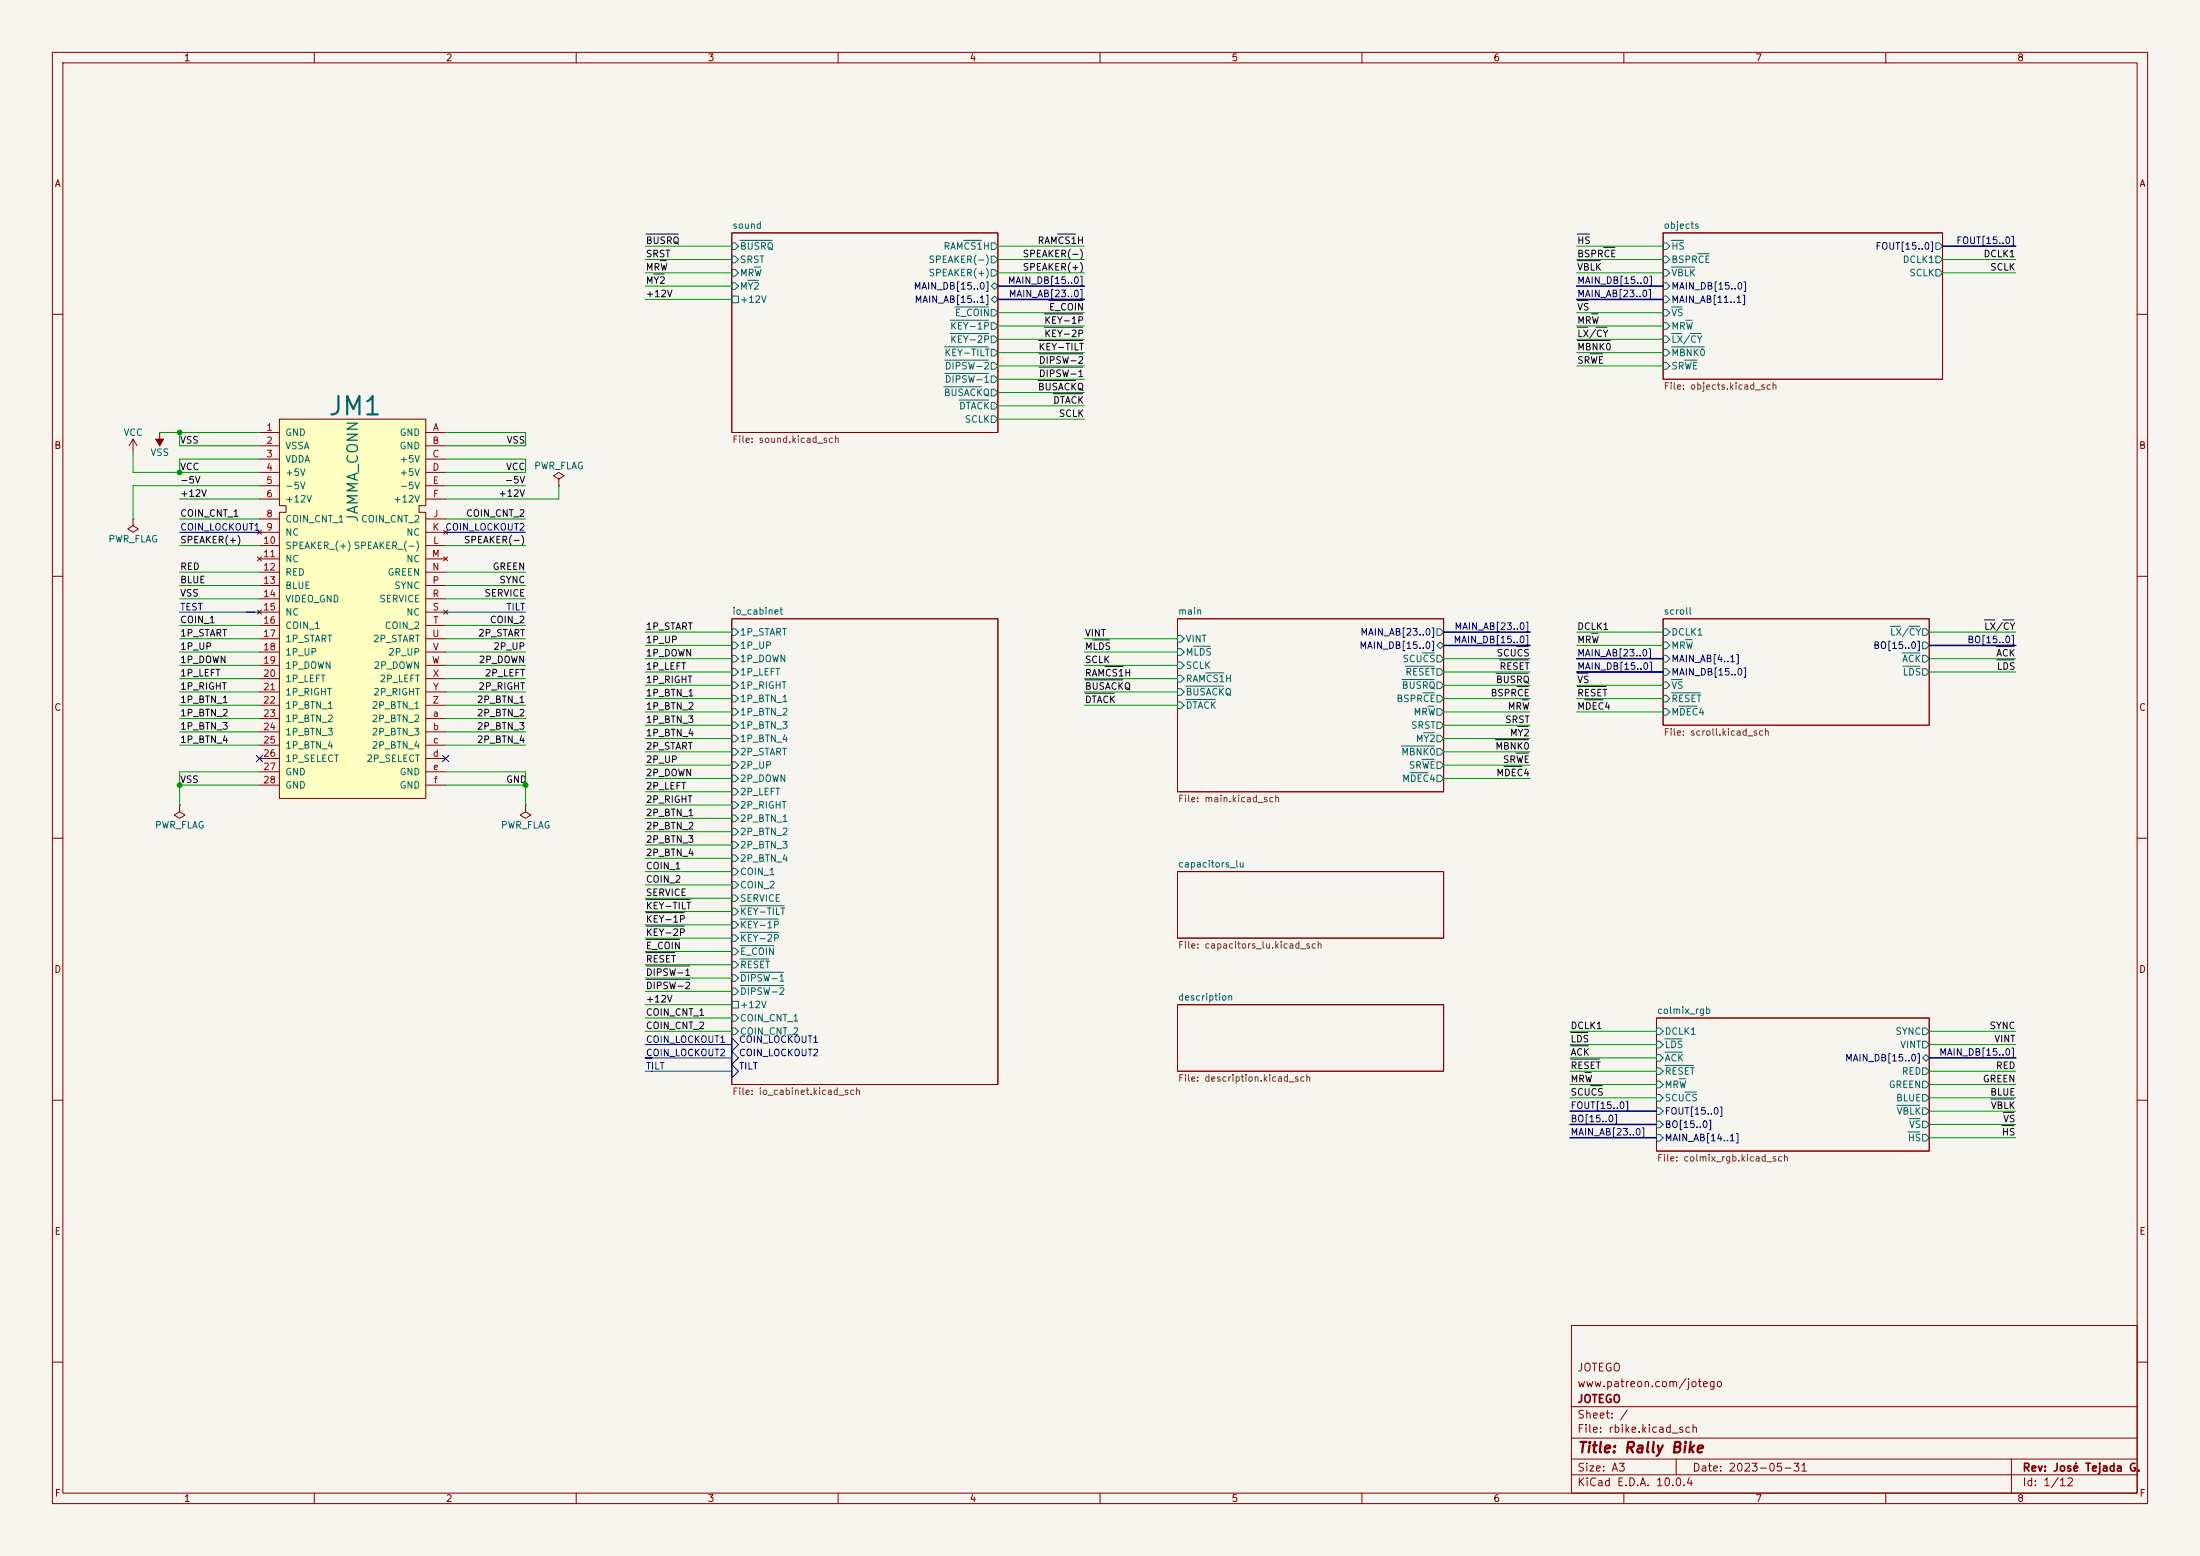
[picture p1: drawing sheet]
<svg xmlns="http://www.w3.org/2000/svg" width="420mm" height="297mm" viewBox="0 0 420 297" stroke-linecap="round" stroke-linejoin="round" font-family="sans-serif">
<path d="M0 0h420v297h-420z" fill="#f5f4ef" stroke="#f5f4ef" stroke-width=".19"/>
<g fill="none" stroke="#840000" stroke-width=".19">
<path d="M10 10h400v277h-400zM12 12h396v273h-396zM60 10v2M110 10v2M160 10v2M210 10v2M260 10v2M310 10v2M360 10v2M139.7 44.5h50.8v38.1h-50.8zM317.5 44.5h53.3v27.9h-53.3zM10 60h2"/>
<path d="M408 60h2M25.4 83.8l-.8 1.3M25.4 83.8l.8 1.3M25.4 83.8v2.6M30.5 82.6v2.5M106.7 91.4l1-.6-1-.6-1 .6 1 .6v1.3M106.7 92.7h.1M10 110h2M139.7 118.1h50.8v88.9h-50.8zM224.8 118.1h50.8v33h-50.8zM317.5 118.1h50.8v20.3h-50.8zM408 110h2"/>
<path d="M10 160h2M34.3 153.7v1.2l1 .7-1 .6-1-.6 1-.7M34.3 153.7h.1M100.3 153.7v1.2l1 .7-1 .6-1-.6 1-.7M100.3 153.7h.1M408 160h2M224.8 166.4h50.8v12.7h-50.8zM224.8 191.8h50.8v12.7h-50.8zM316.2 194.3h52.1v25.4h-52.1zM10 210h2M408 210h2M300 253h108v32h-108z"/>
<path d="M10 260h2M300 278.5h108M300 274.5h108M300 268.5h108M320 278.5v3M384 278.5v6.5M408 260h2M60 285v2M110 285v2M160 285v2M210 285v2M260 285v2"/>
<path d="M300 281.5h108M310 285v2M360 285v2"/>
</g>
<g fill="none" stroke="#006464" stroke-width=".19">
<path d="M139.7 46.4h.6l.7 .6-.7 .6h-.6zM139.7 48.9h.6l.7 .6-.7 .7h-.6zM139.7 51.4h.6l.7 .7-.7 .6h-.6zM139.7 54h.6l.7 .6-.7 .6h-.6zM139.7 56.5h1.3v1.3h-1.3zM141.3 45.9h6.1M142.7 53.5h2.1M144 51h1.2M182.3 58.6h6.4M183.9 45.9h3.5M189.2 46.4h.7l.6 .6-.6 .6h-.7zM189.2 48.9h.7l.6 .6-.6 .7h-.7z"/>
<path d="M189.2 51.4h.7l.6 .7-.6 .6h-.7zM189.2 54.6l.7-.6 .6 .6-.6 .6zM189.2 59.1h.7l.6 .6-.6 .6h-.7zM189.2 57.2l.7-.7 .6 .7-.6 .6zM317.5 46.4h.6l.7 .6-.7 .6h-.6zM317.5 51.4h.6l.7 .7-.7 .6h-.6zM317.5 54h.6l.7 .6-.7 .6h-.6zM317.5 59.1h.6l.7 .6-.7 .6h-.6zM317.5 56.5h.6l.7 .7-.7 .6h-.6zM317.5 48.9h.6l.7 .6-.7 .7h-.6zM319.1 45.9h2.3M319.1 51h4.4"/>
<path d="M319.1 58.6h2M324.1 48.4h2.2M369.6 46.4h.6l.6 .6-.6 .6h-.6zM369.6 48.9h.6l.6 .6-.6 .7h-.6zM369.6 51.4h.6l.6 .7-.6 .6h-.6zM180.2 73.8h7.2M180.3 66.2h8.4M180.4 68.7h8.3M180.4 71.3h8.3M181.4 61.1h7.3M181.4 63.7h7.3M183.1 76.4h5.6"/>
<path d="M189.2 61.6h.7l.6 .6-.6 .7h-.7zM189.2 64.1h.7l.6 .7-.6 .6h-.7zM189.2 66.7h.7l.6 .6-.6 .6h-.7zM189.2 69.2h.7l.6 .7-.6 .6h-.7zM189.2 71.8h.7l.6 .6-.6 .6h-.7zM189.2 74.3h.7l.6 .6-.6 .7h-.7zM189.2 76.8h.7l.6 .7-.6 .6h-.7zM189.2 79.4h.7l.6 .6-.6 .6h-.7zM317.5 61.6h.6l.7 .6-.7 .7h-.6zM317.5 64.1h.6l.7 .7-.7 .6h-.6zM317.5 66.7h.6l.7 .6-.7 .6h-.6zM317.5 69.2h.6l.7 .7-.7 .6h-.6z"/>
<path d="M319.1 63.7h2M319.1 66.2h6.3M321.6 68.7h2.3M321.8 61.1h1.2M322.7 63.7h2.1M360.8 119.5h2M364.4 119.5h2.1M139.7 130.2h.6l.7 .6-.7 .6h-.6zM139.7 120h.6l.7 .7-.7 .6h-.6zM139.7 135.3h.6l.7 .6-.7 .6h-.6zM139.7 137.8h.6l.7 .6-.7 .7h-.6zM139.7 122.6h.6l.7 .6-.7 .6h-.6z"/>
<path d="M139.7 125.1h.6l.7 .6-.7 .7h-.6zM139.7 132.7h.6l.7 .7-.7 .6h-.6zM139.7 127.6h.6l.7 .7-.7 .6h-.6zM224.8 121.3h.6l.7 .6-.7 .7h-.6zM224.8 123.8h.6l.7 .7-.7 .6h-.6zM224.8 128.9h.6l.7 .6-.7 .7h-.6zM224.8 131.4h.6l.7 .7-.7 .6h-.6zM224.8 134h.6l.7 .6-.7 .7h-.6zM224.8 126.4h.6l.7 .6-.7 .6h-.6zM226.4 131h7.2M226.4 133.5h5.6M227.8 123.4h3.3"/>
<path d="M230.2 128.4h3.4M267.6 129.7h6.2M268.3 127.2h5.5M271.6 124.6h2.2M271.6 132.2h2.2M271.8 139.9h2M272.6 134.8h1.2M274.3 130.2h.7l.6 .6-.6 .6h-.7zM274.3 125.1h.7l.6 .6-.6 .7h-.7zM274.3 127.6h.7l.6 .7-.6 .6h-.7zM274.3 123.2l.7-.6 .6 .6-.6 .6zM274.3 132.7h.7l.6 .7-.6 .6h-.7z"/>
<path d="M274.3 135.3h.7l.6 .6-.6 .6h-.7zM274.3 137.8h.7l.6 .6-.6 .7h-.7zM274.3 120h.7l.6 .7-.6 .6h-.7zM317.5 120h.6l.7 .7-.7 .6h-.6zM317.5 122.6h.6l.7 .6-.7 .6h-.6zM317.5 127.6h.6l.7 .7-.7 .6h-.6zM317.5 130.2h.6l.7 .6-.7 .6h-.6zM317.5 132.7h.6l.7 .7-.7 .6h-.6zM317.5 135.3h.6l.7 .6-.7 .6h-.6zM317.5 125.1h.6l.7 .6-.7 .7h-.6zM319.1 129.7h2M319.1 132.2h5.5"/>
<path d="M320.5 134.8h3.5M321.8 122.1h1.2M363.1 124.6h3.4M363.3 127.2h3.2M367 122.6h.7l.6 .6-.6 .6h-.7zM367 120h.7l.6 .7-.6 .6h-.7zM367 125.1h.7l.6 .6-.6 .7h-.7zM367 127.6h.7l.6 .7-.6 .6h-.7zM139.7 142.9h.6l.7 .6-.7 .6h-.6zM139.7 155.6h.6l.7 .6-.7 .6h-.6zM139.7 150.5h.6l.7 .6-.7 .7h-.6zM139.7 158.1h.6l.7 .7-.7 .6h-.6z"/>
<path d="M139.7 148h.6l.7 .6-.7 .6h-.6zM139.7 153h.6l.7 .7-.7 .6h-.6zM139.7 145.4h.6l.7 .7-.7 .6h-.6zM139.7 140.3h.6l.7 .7-.7 .6h-.6zM267.5 142.4h6.3M269.2 147.5h3.4M271.5 144.9h2.3M274.3 140.3h.7l.6 .7-.6 .6h-.7zM274.3 142.9h.7l.6 .6-.6 .6h-.7zM274.3 145.4h.7l.6 .7-.6 .6h-.7zM274.3 148h.7l.6 .6-.6 .6h-.7zM139.7 178.4h.6l.7 .7-.7 .6h-.6z"/>
<path d="M139.7 165.7h.6l.7 .7-.7 .6h-.6zM139.7 168.3h.6l.7 .6-.7 .6h-.6zM139.7 170.8h.6l.7 .7-.7 .6h-.6zM139.7 160.7h.6l.7 .6-.7 .6h-.6zM139.7 163.2h.6l.7 .6-.7 .7h-.6zM139.7 175.9h.6l.7 .6-.7 .7h-.6zM139.7 173.4h.6l.7 .6-.7 .6h-.6zM141.3 178h7.3M141.3 175.4h7.3M141.3 172.9h8.4M139.7 181h.6l.7 .6-.7 .6h-.6zM139.7 183.5h.6l.7 .7-.7 .6h-.6z"/>
<path d="M139.7 191.1h1.3v1.3h-1.3zM139.7 193.7h.6l.7 .6-.7 .6h-.6zM139.7 196.2h.6l.7 .7-.7 .6h-.6zM139.7 188.6h.6l.7 .6-.7 .7h-.6zM139.7 186.1h.6l.7 .6-.7 .6h-.6zM141.3 180.5h6.4M141.3 183h5.5M141.3 188.1h8.3M141.3 185.6h8.3M316.2 196.2h.7l.6 .7-.6 .6h-.7zM316.2 198.8h.7l.6 .6-.6 .6h-.7zM317.8 198.3h3.3"/>
<path d="M367 196.2h.7l.6 .7-.6 .6h-.7zM367 198.8h.7l.6 .6-.6 .6h-.7zM316.2 203.8h.7l.6 .7-.6 .6h-.7zM316.2 206.4h.7l.6 .6-.6 .6h-.7zM316.2 208.9h.7l.6 .7-.6 .6h-.7zM316.2 211.5h.7l.6 .6-.6 .6h-.7zM316.2 214h.7l.6 .6-.6 .7h-.7zM316.2 216.5h.7l.6 .7-.6 .6h-.7zM316.2 201.3h.7l.6 .6-.6 .7h-.7zM317.8 203.4h5.5M317.8 200.8h3.4M320.5 205.9h1.2"/>
<path d="M321.6 208.4h2.3M362.1 211h4.4M364.2 216.1h2.3M364.5 213.5h2M367 206.4h.7l.6 .6-.6 .6h-.7zM367 203.8h.7l.6 .7-.6 .6h-.7zM367 208.9h.7l.6 .7-.6 .6h-.7zM367 211.5h.7l.6 .6-.6 .6h-.7zM367 214h.7l.6 .6-.6 .7h-.7zM367 216.5h.7l.6 .7-.6 .6h-.7zM367.7 201.3l.6 .6-.6 .7-.7-.7z"/>
</g>
<path d="M29.7 83.8h1.5l-.7 1.3z" fill="#840000" stroke="#840000" stroke-width=".19"/>
<path d="M53.3 80h28v16.5h-1.3v1.3h1.3v54.6h-28v-54.6h1.3v-1.3h-1.3z" fill="#ffffc2"/>
<g fill="none" stroke="#840000" stroke-width=".19">
<path d="M25.4 99.1v1.2l1 .7-1 .6-1-.6 1-.7M25.4 99.1h.1M49.5 82.6h3.8M49.5 85.1h3.8M49.5 87.6h3.8M49.5 90.2h3.8M49.5 92.7h3.8M49.5 95.3h3.8M49.5 99.1h3.8M53.3 80h28v16.5h-1.3v1.3h1.3v54.6h-28v-54.6h1.3v-1.3h-1.3zM81.3 82.6h3.8M81.3 85.1h3.8"/>
<path d="M81.3 87.6h3.8M81.3 90.2h3.8M81.3 92.7h3.8M81.3 95.3h3.8M81.3 99.1h3.8M49.1 101.2l.8 .8M49.1 106.3l.8 .8M49.1 116.5l.8 .7M49.5 101.6h3.8M49.5 104.1h3.8M49.5 106.7h3.8M49.5 109.2h3.8"/>
<path d="M49.5 111.8h3.8M49.5 114.3h3.8M49.5 116.8h3.8M49.5 119.4h3.8M49.9 101.2l-.8 .8M49.9 106.3l-.8 .8M49.9 116.5l-.8 .7M81.3 101.6h3.8M81.3 104.1h3.8M81.3 106.7h3.8M81.3 109.2h3.8M81.3 111.8h3.8"/>
<path d="M81.3 114.3h3.8M81.3 116.8h3.8M81.3 119.4h3.8M84.7 101.2l.8 .8M84.7 106.3l.8 .8M84.7 116.5l.8 .7M85.5 101.2l-.8 .8M85.5 106.3l-.8 .8M85.5 116.5l-.8 .7M49.5 121.9h3.8M49.5 124.5h3.8M49.5 127h3.8"/>
<path d="M49.5 129.5h3.8M49.5 132.1h3.8M49.5 134.6h3.8M49.5 137.2h3.8M49.5 139.7h3.8M81.3 121.9h3.8M81.3 124.5h3.8M81.3 127h3.8M81.3 129.5h3.8M81.3 132.1h3.8M81.3 134.6h3.8M81.3 137.2h3.8"/>
<path d="M81.3 139.7h3.8M49.5 142.2h3.8M49.5 144.8h3.8M49.5 147.3h3.8M49.5 149.9h3.8M81.3 142.2h3.8M81.3 144.8h3.8M81.3 147.3h3.8M81.3 149.9h3.8"/>
</g>
<g fill="none" stroke="#0f0f0f" stroke-width=".19">
<path d="M123.3 44.7h6.2M124.8 52.3h2M126 49.8h1.2M199.4 59.9h7.3M200.3 57.4h6.4M201.9 44.7h3.4M301.1 57.4h2.1M301.1 44.7h2.3M301.1 49.8h4.4M303.8 59.9h1.2M306.1 47.2h2.2M198.2 72.6h7.1"/>
<path d="M198.3 65h8.4M198.3 70.1h8.4M198.3 67.5h8.4M199.4 62.5h7.3M201.1 75.2h5.6M301.1 65h6.3M301.1 62.5h2M303.6 67.5h2.3M304.7 62.5h2.1M378.8 118.3h2M382.4 118.3h2.1M207.1 129.8h7.2"/>
<path d="M207.1 132.3h5.6M208.6 122.1h3.2M210.9 127.2h3.5M285.6 128.5h6.2M286.3 126h5.5M289.5 123.4h2.3M289.6 131h2.2M289.7 138.7h2.1M290.6 133.6h1.2M301.1 128.5h2.1M301.1 131h5.5M302.6 133.6h3.4"/>
<path d="M303.8 120.9h1.2M381.1 123.4h3.4M381.2 126h3.3M285.5 141.2h6.3M287.1 146.3h3.5M289.4 143.7h2.4M123.3 174.2h7.3M123.3 171.7h8.4M123.3 176.8h7.3M123.3 179.3h6.4M123.3 186.9h8.4M123.3 184.4h8.4"/>
<path d="M123.3 181.8h5.5M299.8 197.1h3.3M299.8 199.6h3.4M299.8 202.2h5.5M302.6 204.7h1.2M303.7 207.2h2.2M380.1 209.8h4.4M382.2 214.9h2.3M382.4 212.3h2.1"/>
</g>
<path d="M34.3 116.8h15.2M34.3 101.6h15.2M85.1 116.8h15.2M85.1 101.6h15.2M123.2 199.4h16.5M139.7 198.1l1.3 1.3-1.3 1.3 1.3 1.2-1.3 1.3 1.3 1.3-1.3 1.2zM123.2 204.5h16.5M124.5 201.9h15.2" fill="none" stroke="#0000c2" stroke-width=".19"/>
<path d="M47 116.8h2.5M123.2 201.9h1.3M124.5 201.9h-1.3" fill="none" stroke="#0000c2" stroke-width=".19" stroke-dasharray="1.7 .6"/>
<g fill="none" stroke="#000084" stroke-width=".3">
<path d="M190.5 57.2h16.5M190.5 54.6h16.5M301 57.2h16.5M301 54.6h16.5M370.8 47h14M275.6 123.2h16.5M275.6 120.7h16.5M301 125.7h16.5M301 128.3h16.5M368.3 123.2h16.5M299.7 212.1h16.5M299.7 214.6h16.5"/>
<path d="M299.7 217.2h16.5M368.3 201.9h16.5"/>
</g>
<g fill="none" stroke="#009600" stroke-width=".19">
<path d="M123.2 54.6h16.5M123.2 47h16.5M123.2 49.5h16.5M123.2 52.1h16.5M123.2 57.2h16.5M190.5 47h16.5M190.5 49.5h16.5M190.5 52.1h16.5M190.5 59.7h16.5M301 47h16.5M301 49.5h16.5M301 52.1h16.5"/>
<path d="M301 59.7h16.5M370.8 49.5h14M370.8 52.1h14M190.5 69.9h16.5M190.5 67.3h16.5M190.5 62.2h16.5M190.5 64.8h16.5M190.5 74.9h16.5M190.5 72.4h16.5M190.5 77.5h16.5M301 69.9h16.5M301 67.3h16.5"/>
<path d="M301 62.2h16.5M301 64.8h16.5M25.4 86.4v3.8h24.1M30.5 82.6h19M34.3 99.1h15.2M34.3 82.6v2.5h15.2M34.3 95.3h15.2M49.5 87.6h-15.2v2.6M49.5 92.7h-24.1v6.4M85.1 99.1h15.2M85.1 82.6h15.2v2.5h-15.2M85.1 87.6h15.2v2.6h-15.2"/>
<path d="M85.1 92.7h15.2M106.7 92.7v2.6h-21.6M190.5 80h16.5M34.3 104.1h15.2M34.3 119.4h15.2M34.3 114.3h15.2M34.3 109.2h15.2M34.3 111.8h15.2M85.1 104.1h15.2M85.1 119.4h15.2M85.1 114.3h15.2M85.1 109.2h15.2"/>
<path d="M85.1 111.8h15.2M34.3 121.9h15.2M34.3 139.7h15.2M34.3 129.5h15.2M34.3 124.5h15.2M34.3 127h15.2M34.3 137.2h15.2M34.3 134.6h15.2M34.3 132.1h15.2M85.1 121.9h15.2M85.1 139.7h15.2M85.1 129.5h15.2"/>
<path d="M85.1 124.5h15.2M85.1 127h15.2M85.1 137.2h15.2M85.1 134.6h15.2M85.1 132.1h15.2M123.2 120.7h16.5M123.2 123.2h16.5M123.2 128.3h16.5M123.2 130.8h16.5M123.2 138.4h16.5M123.2 133.4h16.5M123.2 125.7h16.5"/>
<path d="M123.2 135.9h16.5M207 121.9h17.8M207 129.5h17.8M207 124.5h17.8M207 127h17.8M207 134.6h17.8M207 132.1h17.8M275.6 128.3h16.5M275.6 130.8h16.5M275.6 138.4h16.5M275.6 133.4h16.5M275.6 125.7h16.5"/>
<path d="M275.6 135.9h16.5M301 120.7h16.5M301 123.2h16.5M301 130.8h16.5M301 133.4h16.5M301 135.9h16.5M368.3 120.7h16.5M368.3 128.3h16.5M368.3 125.7h16.5M34.3 142.2h15.2M34.3 149.9h15.2M49.5 147.3h-15.2v6.4"/>
<path d="M85.1 147.3h15.2v6.4M85.1 142.2h15.2M85.1 149.9h15.2M123.2 141h16.5M123.2 148.6h16.5M123.2 156.2h16.5M123.2 151.1h16.5M123.2 153.7h16.5M123.2 143.5h16.5M123.2 146.1h16.5M123.2 158.8h16.5M275.6 141h16.5"/>
<path d="M275.6 148.6h16.5M275.6 143.5h16.5M275.6 146.1h16.5M123.2 171.5h16.5M123.2 174h16.5M123.2 179.1h16.5M123.2 176.5h16.5M123.2 168.9h16.5M123.2 161.3h16.5M123.2 163.8h16.5M123.2 166.4h16.5M123.2 189.2h16.5"/>
<path d="M123.2 186.7h16.5M123.2 181.6h16.5M123.2 191.8h16.5M123.2 184.2h16.5M123.2 196.9h16.5M123.2 194.3h16.5M299.7 199.4h16.5M299.7 196.9h16.5M368.3 199.4h16.5M368.3 196.9h16.5M299.7 204.5h16.5M299.7 209.6h16.5"/>
<path d="M299.7 201.9h16.5M299.7 207h16.5M368.3 204.5h16.5M368.3 209.6h16.5M368.3 214.6h16.5M368.3 212.1h16.5M368.3 217.2h16.5M368.3 207h16.5"/>
</g>
<path d="M48.9 144.2l1.2 1.2M50.1 144.2l-1.2 1.2M84.5 144.2l1.2 1.2M85.7 144.2l-1.2 1.2" fill="none" stroke="#000084" stroke-width=".19"/>
<g fill="#009600" stroke="#009600" stroke-width=".19">
<circle cx="34.3" cy="82.6" r=".46"/>
<circle cx="34.3" cy="90.2" r=".46"/>
<circle cx="34.3" cy="149.9" r=".46"/>
<circle cx="100.3" cy="149.9" r=".46"/>
</g>
<text font-size="3.5" fill="#006464" x="62.4" y="80.2">JM1</text>
<text font-size="2" fill="#006464" x="68.8" y="99.9" transform="rotate(-90 68.8 99.9)">JAMMA_CONN</text>
<text font-size="2" fill="#840000" x="301" y="277.8">Title: Rally Bike</text>
<g font-size="1.5" fill="#840000">
<text x="301" y="262.1">JOTEGO</text>
<text x="301" y="268.1">JOTEGO</text>
<text x="301" y="265.1">www.patreon.com/jotego</text>
<text x="301" y="273.8">File: rbike.kicad_sch</text>
<text x="301" y="271.1">Sheet: /</text>
<text x="301" y="281.2">Size: A3</text>
<text x="323" y="281.2">Date: 2023-05-31</text>
<text x="386" y="281.2">Rev: José Tejada G.</text>
<text x="301" y="284">KiCad E.D.A. 10.0.4</text>
<text x="386" y="284">Id: 1/12</text>
</g>
<g font-size="1.3" fill="#840000">
<text x="35" y="12">1</text>
<text x="85" y="12">2</text>
<text x="135" y="12">3</text>
<text x="185" y="12">4</text>
<text x="235" y="12">5</text>
<text x="285" y="12">6</text>
<text x="335" y="12">7</text>
<text x="385" y="12">8</text>
<text x="10.3" y="36">A</text>
<text x="408.3" y="36">A</text>
<text x="10.3" y="86">B</text>
<text x="408.2" y="86">B</text>
<text x="10.3" y="136">C</text>
<text x="408.2" y="136">C</text>
<text x="10.3" y="186">D</text>
<text x="408.2" y="186">D</text>
<text x="10.3" y="236">E</text>
<text x="408.3" y="236">E</text>
<text x="10.3" y="286">F</text>
<text x="35" y="287">1</text>
<text x="85" y="287">2</text>
<text x="135" y="287">3</text>
<text x="185" y="287">4</text>
<text x="235" y="287">5</text>
<text x="285" y="287">6</text>
<text x="335" y="287">7</text>
<text x="385" y="287">8</text>
<text x="408.3" y="286">F</text>
</g>
<g font-size="1.3" fill="#0f0f0f">
<text x="123.2" y="46.9">BUSRQ</text>
<text x="198" y="46.9">RAMCS1H</text>
<text x="301" y="46.9">HS</text>
<text x="123.2" y="51.9">MRW</text>
<text x="123.2" y="49.4">SRST</text>
<text x="195.1" y="51.9">SPEAKER(+)</text>
<text x="195.1" y="49.4">SPEAKER(-)</text>
<text x="301" y="51.9">VBLK</text>
<text x="301" y="49.4">BSPRCE</text>
<text x="378.6" y="49.4">DCLK1</text>
<text x="379.8" y="51.9">SCLK</text>
<text x="123.2" y="54.5">MY2</text>
<text x="123.2" y="57">+12V</text>
<text x="200.2" y="59.6">E_COIN</text>
<text x="301" y="59.6">VS</text>
<text x="199.2" y="64.6">KEY-2P</text>
<text x="199.2" y="62.1">KEY-1P</text>
<text x="301" y="64.6">LX/CY</text>
<text x="301" y="62.1">MRW</text>
<text x="198.2" y="67.2">KEY-TILT</text>
<text x="198.2" y="69.7">DIPSW-2</text>
<text x="301" y="67.2">MBNK0</text>
<text x="301" y="69.7">SRWE</text>
<text x="198" y="74.8">BUSACKQ</text>
<text x="198.2" y="72.3">DIPSW-1</text>
<text x="200.9" y="77.3">DTACK</text>
<text x="202" y="79.9">SCLK</text>
<text x="34.3" y="85">VSS</text>
<text x="96.6" y="85">VSS</text>
<text x="34.3" y="92.6">-5V</text>
<text x="34.3" y="95.1">+12V</text>
<text x="34.3" y="90">VCC</text>
<text x="95" y="95.1">+12V</text>
<text x="96.3" y="92.6">-5V</text>
<text x="96.5" y="90">VCC</text>
<text x="34.3" y="98.9">COIN_CNT_1</text>
<text x="88.9" y="98.9">COIN_CNT_2</text>
<text x="34.3" y="104">SPEAKER(+)</text>
<text x="88.5" y="104">SPEAKER(-)</text>
<text x="34.3" y="111.6">BLUE</text>
<text x="34.3" y="109.1">RED</text>
<text x="94" y="109.1">GREEN</text>
<text x="95.2" y="111.6">SYNC</text>
<text x="34.3" y="114.2">VSS</text>
<text x="34.3" y="119.3">COIN_1</text>
<text x="92.4" y="114.2">SERVICE</text>
<text x="93.4" y="119.3">COIN_2</text>
<text x="34.3" y="124.3">1P_UP</text>
<text x="34.3" y="121.8">1P_START</text>
<text x="91.2" y="121.8">2P_START</text>
<text x="94.1" y="124.3">2P_UP</text>
<text x="123.2" y="125.6">1P_DOWN</text>
<text x="123.2" y="120.5">1P_START</text>
<text x="123.2" y="123.1">1P_UP</text>
<text x="207" y="121.8">VINT</text>
<text x="207" y="124.3">MLDS</text>
<text x="285.6" y="125.6">SCUCS</text>
<text x="301" y="120.5">DCLK1</text>
<text x="301" y="123.1">MRW</text>
<text x="378.7" y="120.5">LX/CY</text>
<text x="381" y="125.6">ACK</text>
<text x="34.3" y="126.9">1P_DOWN</text>
<text x="34.3" y="132">1P_RIGHT</text>
<text x="34.3" y="129.4">1P_LEFT</text>
<text x="91.2" y="132">2P_RIGHT</text>
<text x="91.3" y="126.9">2P_DOWN</text>
<text x="92.4" y="129.4">2P_LEFT</text>
<text x="123.2" y="128.1">1P_LEFT</text>
<text x="123.2" y="130.7">1P_RIGHT</text>
<text x="207" y="126.9">SCLK</text>
<text x="207" y="129.4">RAMCS1H</text>
<text x="207" y="132">BUSACKQ</text>
<text x="285.5" y="130.7">BUSRQ</text>
<text x="286.2" y="128.1">RESET</text>
<text x="301" y="130.7">VS</text>
<text x="381.1" y="128.1">LDS</text>
<text x="34.3" y="134.5">1P_BTN_1</text>
<text x="34.3" y="137">1P_BTN_2</text>
<text x="90.9" y="137">2P_BTN_2</text>
<text x="90.9" y="134.5">2P_BTN_1</text>
<text x="123.2" y="135.8">1P_BTN_2</text>
<text x="123.2" y="133.2">1P_BTN_1</text>
<text x="207" y="134.5">DTACK</text>
<text x="284.5" y="133.2">BSPRCE</text>
<text x="287.7" y="135.8">MRW</text>
<text x="301" y="135.8">MDEC4</text>
<text x="301" y="133.2">RESET</text>
<text x="34.3" y="139.6">1P_BTN_3</text>
<text x="34.3" y="142.1">1P_BTN_4</text>
<text x="90.9" y="142.1">2P_BTN_4</text>
<text x="90.9" y="139.6">2P_BTN_3</text>
<text x="123.2" y="143.4">2P_START</text>
<text x="123.2" y="140.8">1P_BTN_4</text>
<text x="123.2" y="138.3">1P_BTN_3</text>
<text x="285.4" y="143.4">MBNK0</text>
<text x="287.2" y="138.3">SRST</text>
<text x="288.1" y="140.8">MY2</text>
<text x="34.3" y="149.7">VSS</text>
<text x="96.5" y="149.7">GND</text>
<text x="123.2" y="145.9">2P_UP</text>
<text x="123.2" y="148.5">2P_DOWN</text>
<text x="285.5" y="148.5">MDEC4</text>
<text x="286.8" y="145.9">SRWE</text>
<text x="123.2" y="153.5">2P_RIGHT</text>
<text x="123.2" y="151">2P_LEFT</text>
<text x="123.2" y="161.2">2P_BTN_3</text>
<text x="123.2" y="158.6">2P_BTN_2</text>
<text x="123.2" y="156.1">2P_BTN_1</text>
<text x="123.2" y="163.7">2P_BTN_4</text>
<text x="123.2" y="166.2">COIN_1</text>
<text x="123.2" y="173.9">KEY-TILT</text>
<text x="123.2" y="168.8">COIN_2</text>
<text x="123.2" y="171.3">SERVICE</text>
<text x="123.2" y="176.4">KEY-1P</text>
<text x="123.2" y="178.9">KEY-2P</text>
<text x="123.2" y="181.5">E_COIN</text>
<text x="123.2" y="184">RESET</text>
<text x="123.2" y="191.6">+12V</text>
<text x="123.2" y="189.1">DIPSW-2</text>
<text x="123.2" y="186.6">DIPSW-1</text>
<text x="123.2" y="196.7">COIN_CNT_2</text>
<text x="123.2" y="194.2">COIN_CNT_1</text>
<text x="299.7" y="196.7">DCLK1</text>
<text x="379.7" y="196.7">SYNC</text>
<text x="299.7" y="199.3">LDS</text>
<text x="299.7" y="201.8">ACK</text>
<text x="380.6" y="199.3">VINT</text>
<text x="299.7" y="209.4">SCUCS</text>
<text x="299.7" y="206.9">MRW</text>
<text x="299.7" y="204.3">RESET</text>
<text x="378.4" y="206.9">GREEN</text>
<text x="379.8" y="209.4">BLUE</text>
<text x="380.9" y="204.3">RED</text>
<text x="380" y="212">VBLK</text>
<text x="382.3" y="214.5">VS</text>
<text x="382.1" y="217">HS</text>
</g>
<g font-size="1.3" fill="#006464">
<text x="139.7" y="44">sound</text>
<text x="141.2" y="48">BUSRQ</text>
<text x="180" y="48">RAMCS1H</text>
<text x="317.5" y="44">objects</text>
<text x="319" y="48">HS</text>
<text x="141.2" y="50.5">SRST</text>
<text x="141.2" y="53">MRW</text>
<text x="177.2" y="50.5">SPEAKER(-)</text>
<text x="177.2" y="53">SPEAKER(+)</text>
<text x="319" y="53">VBLK</text>
<text x="319" y="50.5">BSPRCE</text>
<text x="363.1" y="50.5">DCLK1</text>
<text x="364.4" y="53">SCLK</text>
<text x="141.2" y="55.6">MY2</text>
<text x="141.2" y="58.1">+12V</text>
<text x="181.3" y="63.2">KEY-1P</text>
<text x="181.3" y="65.7">KEY-2P</text>
<text x="182.2" y="60.7">E_COIN</text>
<text x="319" y="60.7">VS</text>
<text x="319" y="63.2">MRW</text>
<text x="319" y="65.7">LX/CY</text>
<text x="180.2" y="68.3">KEY-TILT</text>
<text x="180.2" y="70.8">DIPSW-2</text>
<text x="319" y="68.3">MBNK0</text>
<text x="319" y="70.8">SRWE</text>
<text x="180.1" y="75.9">BUSACKQ</text>
<text x="180.2" y="73.4">DIPSW-1</text>
<text x="23.5" y="83.5">VCC</text>
<text x="54.4" y="83.5">GND</text>
<text x="76.2" y="83.5">GND</text>
<text x="183" y="78.4">DTACK</text>
<text x="184.1" y="81">SCLK</text>
<text x="28.6" y="87.3">VSS</text>
<text x="54.4" y="86.1">VSSA</text>
<text x="54.4" y="88.6">VDDA</text>
<text x="76.2" y="86.1">GND</text>
<text x="76.2" y="88.6">+5V</text>
<text x="101.9" y="89.9">PWR_FLAG</text>
<text x="54.4" y="91.1">+5V</text>
<text x="54.4" y="93.7">-5V</text>
<text x="76.2" y="91.1">+5V</text>
<text x="76.2" y="93.7">-5V</text>
<text x="54.4" y="96.2">+12V</text>
<text x="54.4" y="100">COIN_CNT_1</text>
<text x="68.8" y="100">COIN_CNT_2</text>
<text x="75" y="96.2">+12V</text>
<text x="20.6" y="103.8">PWR_FLAG</text>
<text x="54.4" y="102.6">NC</text>
<text x="54.4" y="105.1">SPEAKER_(+) SPEAKER_(-)</text>
<text x="54.4" y="107.7">NC</text>
<text x="77.5" y="102.6">NC</text>
<text x="77.5" y="107.7">NC</text>
<text x="54.4" y="110.2">RED</text>
<text x="54.4" y="112.7">BLUE</text>
<text x="73.9" y="110.2">GREEN</text>
<text x="75.2" y="112.7">SYNC</text>
<text x="54.4" y="115.3">VIDEO_GND</text>
<text x="54.4" y="117.8">NC</text>
<text x="72.3" y="115.3">SERVICE</text>
<text x="77.5" y="117.8">NC</text>
<text x="139.7" y="117.6">io_cabinet</text>
<text x="224.8" y="117.6">main</text>
<text x="317.5" y="117.6">scroll</text>
<text x="54.4" y="120.4">COIN_1</text>
<text x="54.4" y="122.9">1P_START</text>
<text x="54.4" y="125.4">1P_UP</text>
<text x="71.1" y="122.9">2P_START</text>
<text x="73.3" y="120.4">COIN_2</text>
<text x="74" y="125.4">2P_UP</text>
<text x="141.2" y="121.6">1P_START</text>
<text x="141.2" y="124.2">1P_UP</text>
<text x="226.3" y="122.9">VINT</text>
<text x="226.3" y="125.4">MLDS</text>
<text x="319" y="121.6">DCLK1</text>
<text x="319" y="124.2">MRW</text>
<text x="360.7" y="121.6">LX/CY</text>
<text x="54.4" y="128">1P_DOWN</text>
<text x="54.4" y="130.5">1P_LEFT</text>
<text x="71.2" y="128">2P_DOWN</text>
<text x="72.4" y="130.5">2P_LEFT</text>
<text x="141.2" y="131.8">1P_RIGHT</text>
<text x="141.2" y="126.7">1P_DOWN</text>
<text x="141.2" y="129.2">1P_LEFT</text>
<text x="226.3" y="130.5">RAMCS1H</text>
<text x="226.3" y="128">SCLK</text>
<text x="267.5" y="131.8">BUSRQ</text>
<text x="267.6" y="126.7">SCUCS</text>
<text x="268.2" y="129.2">RESET</text>
<text x="319" y="131.8">VS</text>
<text x="363" y="126.7">ACK</text>
<text x="363.1" y="129.2">LDS</text>
<text x="54.4" y="133.1">1P_RIGHT</text>
<text x="54.4" y="135.6">1P_BTN_1</text>
<text x="70.9" y="135.6">2P_BTN_1</text>
<text x="71.2" y="133.1">2P_RIGHT</text>
<text x="141.2" y="136.9">1P_BTN_2</text>
<text x="141.2" y="134.3">1P_BTN_1</text>
<text x="226.3" y="133.1">BUSACKQ</text>
<text x="226.3" y="135.6">DTACK</text>
<text x="266.5" y="134.3">BSPRCE</text>
<text x="269.8" y="136.9">MRW</text>
<text x="319" y="134.3">RESET</text>
<text x="319" y="136.9">MDEC4</text>
<text x="54.4" y="138.1">1P_BTN_2</text>
<text x="54.4" y="140.7">1P_BTN_3</text>
<text x="54.4" y="143.2">1P_BTN_4</text>
<text x="70.9" y="138.1">2P_BTN_2</text>
<text x="70.9" y="140.7">2P_BTN_3</text>
<text x="70.9" y="143.2">2P_BTN_4</text>
<text x="141.2" y="141.9">1P_BTN_4</text>
<text x="141.2" y="139.4">1P_BTN_3</text>
<text x="269.3" y="139.4">SRST</text>
<text x="270.2" y="141.9">MY2</text>
<text x="54.4" y="145.8">1P_SELECT</text>
<text x="54.4" y="148.3">GND</text>
<text x="69.8" y="145.8">2P_SELECT</text>
<text x="76.2" y="148.3">GND</text>
<text x="141.2" y="144.5">2P_START</text>
<text x="141.2" y="149.6">2P_DOWN</text>
<text x="141.2" y="147">2P_UP</text>
<text x="267.4" y="144.5">MBNK0</text>
<text x="267.6" y="149.6">MDEC4</text>
<text x="268.8" y="147">SRWE</text>
<text x="54.4" y="150.8">GND</text>
<text x="76.2" y="150.8">GND</text>
<text x="141.2" y="152.1">2P_LEFT</text>
<text x="141.2" y="154.6">2P_RIGHT</text>
<text x="29.5" y="158.5">PWR_FLAG</text>
<text x="95.5" y="158.5">PWR_FLAG</text>
<text x="141.2" y="157.2">2P_BTN_1</text>
<text x="141.2" y="159.7">2P_BTN_2</text>
<text x="141.2" y="167.3">COIN_1</text>
<text x="141.2" y="162.3">2P_BTN_3</text>
<text x="141.2" y="164.8">2P_BTN_4</text>
<text x="224.8" y="165.9">capacitors_lu</text>
<text x="141.2" y="169.9">COIN_2</text>
<text x="141.2" y="172.4">SERVICE</text>
<text x="141.2" y="177.5">KEY-1P</text>
<text x="141.2" y="175">KEY-TILT</text>
<text x="141.2" y="180">KEY-2P</text>
<text x="141.2" y="182.6">E_COIN</text>
<text x="141.2" y="185.1">RESET</text>
<text x="141.2" y="190.2">DIPSW-2</text>
<text x="141.2" y="187.7">DIPSW-1</text>
<text x="224.8" y="191.3">description</text>
<text x="141.2" y="192.7">+12V</text>
<text x="141.2" y="195.3">COIN_CNT_1</text>
<text x="141.2" y="197.8">COIN_CNT_2</text>
<text x="316.2" y="193.8">colmix_rgb</text>
<text x="317.7" y="197.8">DCLK1</text>
<text x="361.7" y="197.8">SYNC</text>
<text x="317.7" y="200.4">LDS</text>
<text x="317.7" y="202.9">ACK</text>
<text x="362.6" y="200.4">VINT</text>
<text x="317.7" y="205.4">RESET</text>
<text x="317.7" y="208">MRW</text>
<text x="360.5" y="208">GREEN</text>
<text x="362.9" y="205.4">RED</text>
<text x="317.7" y="210.5">SCUCS</text>
<text x="361.9" y="210.5">BLUE</text>
<text x="362" y="213.1">VBLK</text>
<text x="364.3" y="215.6">VS</text>
<text x="364.1" y="218.1">HS</text>
</g>
<g font-size="1.3" fill="#000084">
<text x="357.9" y="48">FOUT[15..0]</text>
<text x="373.4" y="46.9">FOUT[15..0]</text>
<text x="174.3" y="55.6">MAIN_DB[15..0]</text>
<text x="174.5" y="58.1">MAIN_AB[15..1]</text>
<text x="192.3" y="54.5">MAIN_DB[15..0]</text>
<text x="192.5" y="57">MAIN_AB[23..0]</text>
<text x="301" y="57">MAIN_AB[23..0]</text>
<text x="301" y="54.5">MAIN_DB[15..0]</text>
<text x="319" y="55.6">MAIN_DB[15..0]</text>
<text x="319" y="58.1">MAIN_AB[11..1]</text>
<text x="259.4" y="124.2">MAIN_DB[15..0]</text>
<text x="259.6" y="121.6">MAIN_AB[23..0]</text>
<text x="277.4" y="123.1">MAIN_DB[15..0]</text>
<text x="277.6" y="120.5">MAIN_AB[23..0]</text>
<text x="301" y="125.6">MAIN_AB[23..0]</text>
<text x="357.5" y="124.2">BO[15..0]</text>
<text x="375.5" y="123.1">BO[15..0]</text>
<text x="301" y="128.1">MAIN_DB[15..0]</text>
<text x="319" y="129.2">MAIN_DB[15..0]</text>
<text x="319" y="126.7">MAIN_AB[4..1]</text>
<text x="352.1" y="202.9">MAIN_DB[15..0]</text>
<text x="370.1" y="201.8">MAIN_DB[15..0]</text>
<text x="299.7" y="212">FOUT[15..0]</text>
<text x="299.7" y="214.5">BO[15..0]</text>
<text x="317.7" y="213.1">FOUT[15..0]</text>
<text x="317.7" y="215.6">BO[15..0]</text>
<text x="299.7" y="217">MAIN_AB[23..0]</text>
<text x="317.7" y="218.1">MAIN_AB[14..1]</text>
</g>
<g font-size="1.3" fill="#725600">
<text x="317.5" y="74.7">File: objects.kicad_sch</text>
<text x="139.7" y="84.8">File: sound.kicad_sch</text>
<text x="317.5" y="140.7">File: scroll.kicad_sch</text>
<text x="224.8" y="153.4">File: main.kicad_sch</text>
<text x="224.8" y="181.4">File: capacitors_lu.kicad_sch</text>
<text x="139.7" y="209.3">File: io_cabinet.kicad_sch</text>
<text x="224.8" y="206.8">File: description.kicad_sch</text>
<text x="316.2" y="222">File: colmix_rgb.kicad_sch</text>
</g>
<g font-size="1.3" fill="#a90000">
<text x="50.7" y="82.5">1</text>
<text x="82.5" y="82.5">A</text>
<text x="50.7" y="85.1">2</text>
<text x="50.7" y="87.6">3</text>
<text x="82.4" y="85.1">B</text>
<text x="82.4" y="87.6">C</text>
<text x="50.7" y="90.1">4</text>
<text x="50.7" y="92.7">5</text>
<text x="50.7" y="95.2">6</text>
<text x="82.4" y="90.1">D</text>
<text x="82.5" y="92.7">E</text>
<text x="82.5" y="95.2">F</text>
<text x="50.7" y="99">8</text>
<text x="50.7" y="101.6">9</text>
<text x="82.4" y="101.6">K</text>
<text x="82.6" y="99">J</text>
<text x="50.1" y="104.1">10</text>
<text x="50.1" y="106.7">11</text>
<text x="82.4" y="106.7">M</text>
<text x="82.6" y="104.1">L</text>
<text x="50.1" y="109.2">12</text>
<text x="50.1" y="111.7">13</text>
<text x="82.4" y="109.2">N</text>
<text x="82.4" y="111.7">P</text>
<text x="50.1" y="114.3">14</text>
<text x="50.1" y="116.8">15</text>
<text x="50.1" y="119.4">16</text>
<text x="82.4" y="114.3">R</text>
<text x="82.5" y="116.8">S</text>
<text x="82.6" y="119.4">T</text>
<text x="50.1" y="121.9">17</text>
<text x="50.1" y="124.4">18</text>
<text x="82.4" y="121.9">U</text>
<text x="82.5" y="124.4">V</text>
<text x="50.1" y="127">19</text>
<text x="50.1" y="129.5">20</text>
<text x="82.4" y="127">W</text>
<text x="82.5" y="129.5">X</text>
<text x="50.1" y="132.1">21</text>
<text x="50.1" y="134.6">22</text>
<text x="50.1" y="137.1">23</text>
<text x="82.5" y="134.6">Z</text>
<text x="82.5" y="137.1">a</text>
<text x="82.5" y="132.1">Y</text>
<text x="50.1" y="139.7">24</text>
<text x="50.1" y="142.2">25</text>
<text x="82.5" y="139.7">b</text>
<text x="82.5" y="142.2">c</text>
<text x="50.1" y="144.8">26</text>
<text x="50.1" y="147.3">27</text>
<text x="50.1" y="149.8">28</text>
<text x="82.5" y="144.8">d</text>
<text x="82.5" y="147.3">e</text>
<text x="82.7" y="149.8">f</text>
</g>
<g font-size="1.3" fill="#0000c2">
<text x="34.3" y="101.6">COIN_LOCKOUT1</text>
<text x="84.9" y="101.6">COIN_LOCKOUT2</text>
<text x="34.3" y="116.8">TEST</text>
<text x="96.6" y="116.8">TILT</text>
<text x="123.2" y="201.9">COIN_LOCKOUT2</text>
<text x="123.2" y="199.4">COIN_LOCKOUT1</text>
<text x="141" y="199.4">COIN_LOCKOUT1</text>
<text x="141" y="201.9">COIN_LOCKOUT2</text>
<text x="123.2" y="204.4">TILT</text>
<text x="141" y="204.4">TILT</text>
</g>
</svg>
